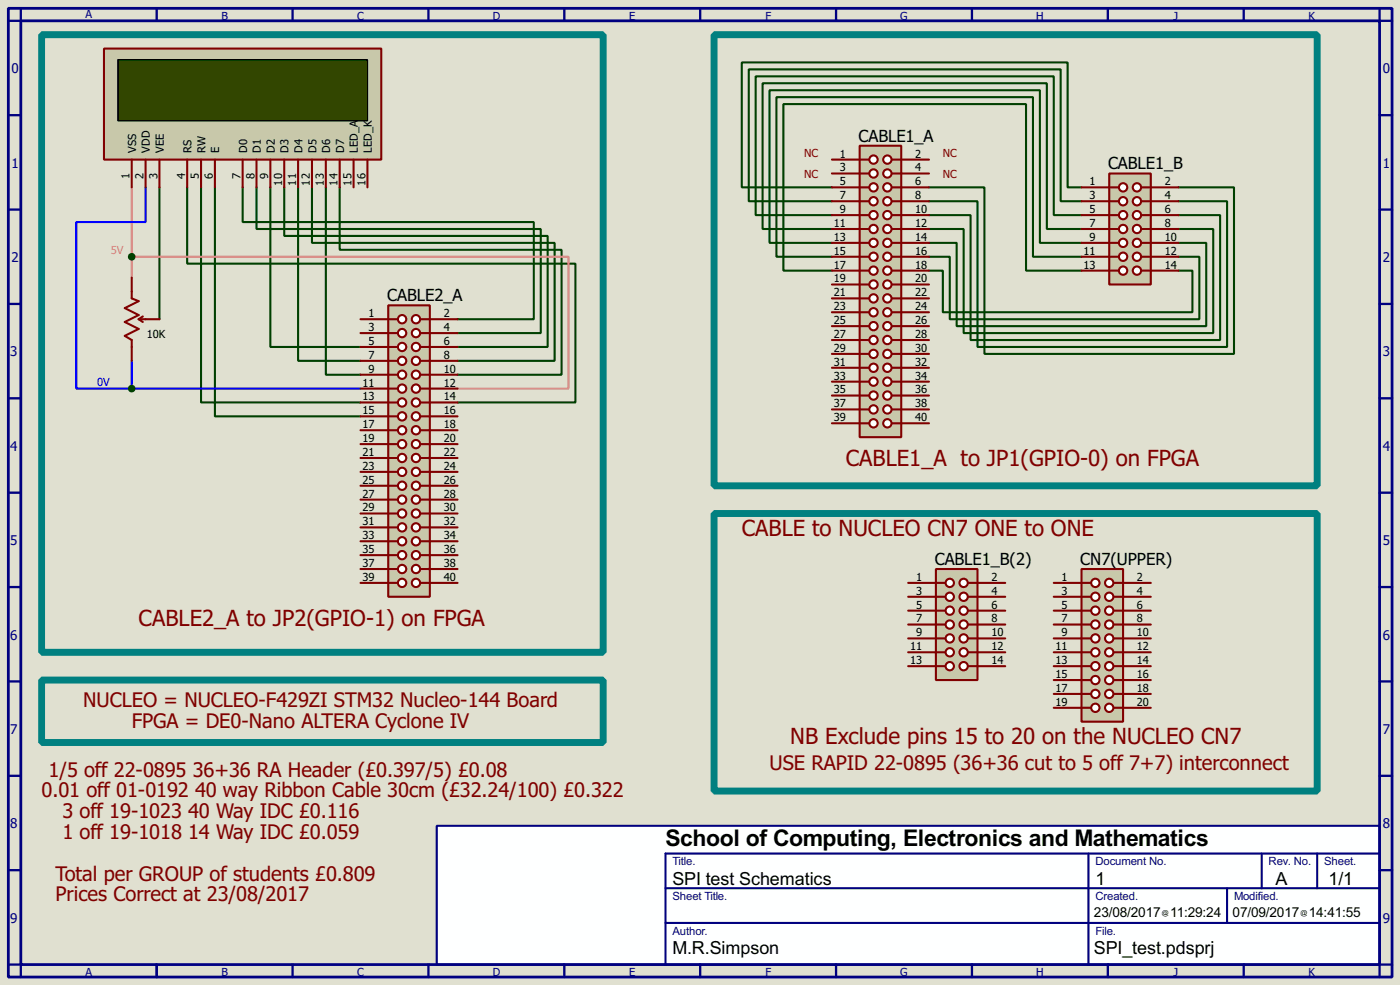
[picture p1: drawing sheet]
<svg xmlns="http://www.w3.org/2000/svg" width="256mm" height="180mm" viewBox="0 0 256 180" stroke-linecap="round" stroke-linejoin="round" font-family="sans-serif">
<path d="M0 0h256.5v180.3h-256.5z" fill="#e0e0d0"/>
<path d="M80 151.1h172.7v25.4h-172.7z" fill="#feffff" stroke="#000080" stroke-width=".38"/>
<path d="M1.5 1.5h253.5v177.3h-253.5zM3.8 3.8h248.9v172.7h-248.9z" fill="none" stroke="#000080" stroke-width=".51"/>
<g fill="none" stroke="#000080" stroke-width=".42">
<path d="M3.8 1.5v2.3h-2.3M28.7 1.5v2.3M53.6 1.5v2.3M78.5 1.5v2.3M103.4 1.5v2.3M128.3 1.5v2.3M153.2 1.5v2.3M178.1 1.5v2.3M202.9 1.5v2.3M227.8 1.5v2.3M252.7 1.5v2.3h2.3M1.5 21.1h2.3"/>
<path d="M1.5 38.4h2.3M252.7 21.1h2.3M252.7 38.4h2.3M1.5 55.6h2.3M252.7 55.6h2.3M1.5 72.9h2.3M252.7 72.9h2.3M1.5 90.2h2.3M252.7 90.2h2.3M1.5 107.4h2.3M252.7 107.4h2.3M1.5 124.7h2.3"/>
<path d="M252.7 124.7h2.3M1.5 142h2.3M1.5 159.3h2.3M252.7 142h2.3M252.7 159.3h2.3M1.5 176.5h2.3v2.3M28.7 176.5v2.3M53.6 176.5v2.3M78.5 176.5v2.3M103.4 176.5v2.3M128.3 176.5v2.3M153.2 176.5v2.3"/>
<path d="M178.1 176.5v2.3M202.9 176.5v2.3M227.8 176.5v2.3M255 176.5h-2.3v2.3"/>
</g>
<path d="M199.4 156.2v20.3M231.1 156.2v6.4M241.3 156.2v6.4M252.7 156.2h-130.8v20.3M121.9 162.6h130.8M121.9 168.9h130.8M224.8 162.6v6.3" fill="none" stroke="#000080" stroke-width=".38"/>
<g fill="none" stroke="#004000" stroke-width=".38">
<path d="M29.2 34.3v24.1M34.3 34.3v14h71.1v25.4h-21.6M36.8 34.3v39.4h29.2M39.4 34.3v41.9h26.6M44.4 34.3v6.3h53.4v17.8h-14M47 34.3v7.6h52.1v19.1h-15.3M49.5 34.3v29.2h16.5M52.1 34.3v8.9h48.2v20.3h-16.5M54.6 34.3v31.7h11.4M57.1 34.3v10.1h44.5v21.6h-17.8M59.7 34.3v34.3h6.3M62.2 34.3v11.4h40.7v22.9h-19.1"/>
<path d="M152.4 34.3h-16.5v-22.9h59.7v22.9h2.5M152.4 36.8h-15.2v-24.1h57.1v24.1h3.8M152.4 39.4h-14v-25.4h54.6v25.4h5.1M170.2 34.3h10.1v30.5h45.8v-30.5h-10.2M170.2 36.8h8.9v26.7h45.7v-26.7h-8.9M170.2 39.4h7.6v22.8h45.7v-22.8h-7.6M152.4 41.9h-12.7v-26.7h52.1v26.7h6.3M152.4 44.4h-11.4v-27.9h49.5v27.9h7.6M152.4 47h-10.2v-29.2h47v29.2h8.9M152.4 49.5h-8.9v-30.5h44.5v30.5h10.1M170.2 41.9h6.3v19.1h45.7v-19.1h-6.3M170.2 44.4h5.1v15.3h45.7v-15.3h-5.1"/>
<path d="M170.2 47h3.8v11.4h45.7v-11.4h-3.8M170.2 49.5h2.5v7.6h45.7v-7.6h-2.5"/>
</g>
<path d="M24.1 34.3v16.5M24.1 47h80v24.1h-20.3" fill="none" stroke="#ff8080" stroke-width=".38"/>
<path d="M26.7 34.3v6.3h-12.7v30.5h10.1M24.1 71.1h41.9M24.1 66v5.1" fill="none" stroke="#00f" stroke-width=".38"/>
<path d="M157.5 26.7h7.6v53.3h-7.6z" fill="#c8c8aa" stroke="#800000" stroke-width=".38"/>
<path d="M157.5 29.2h1.8" fill="none" stroke="#800000" stroke-width=".38"/>
<circle cx="160" cy="29.2" r=".76" fill="#feffff" stroke="#800000" stroke-width=".38"/>
<path d="M157.5 31.7h1.8" fill="none" stroke="#800000" stroke-width=".38"/>
<circle cx="160" cy="31.8" r=".76" fill="#feffff" stroke="#800000" stroke-width=".38"/>
<path d="M157.5 34.3h1.8" fill="none" stroke="#800000" stroke-width=".38"/>
<circle cx="160" cy="34.3" r=".76" fill="#feffff" stroke="#800000" stroke-width=".38"/>
<path d="M157.5 36.8h1.8" fill="none" stroke="#800000" stroke-width=".38"/>
<circle cx="160" cy="36.8" r=".76" fill="#feffff" stroke="#800000" stroke-width=".38"/>
<path d="M163.3 29.2h1.8" fill="none" stroke="#800000" stroke-width=".38"/>
<circle cx="162.6" cy="29.2" r=".76" fill="#feffff" stroke="#800000" stroke-width=".38"/>
<path d="M163.3 31.7h1.8" fill="none" stroke="#800000" stroke-width=".38"/>
<circle cx="162.6" cy="31.8" r=".76" fill="#feffff" stroke="#800000" stroke-width=".38"/>
<path d="M163.3 34.3h1.8" fill="none" stroke="#800000" stroke-width=".38"/>
<circle cx="162.6" cy="34.3" r=".76" fill="#feffff" stroke="#800000" stroke-width=".38"/>
<path d="M163.3 36.8h1.8" fill="none" stroke="#800000" stroke-width=".38"/>
<circle cx="162.6" cy="36.8" r=".76" fill="#feffff" stroke="#800000" stroke-width=".38"/>
<path d="M157.5 39.4h1.8" fill="none" stroke="#800000" stroke-width=".38"/>
<circle cx="160" cy="39.4" r=".76" fill="#feffff" stroke="#800000" stroke-width=".38"/>
<path d="M163.3 39.4h1.8" fill="none" stroke="#800000" stroke-width=".38"/>
<circle cx="162.6" cy="39.4" r=".76" fill="#feffff" stroke="#800000" stroke-width=".38"/>
<path d="M157.5 41.9h1.8" fill="none" stroke="#800000" stroke-width=".38"/>
<circle cx="160" cy="41.9" r=".76" fill="#feffff" stroke="#800000" stroke-width=".38"/>
<path d="M163.3 41.9h1.8" fill="none" stroke="#800000" stroke-width=".38"/>
<circle cx="162.6" cy="41.9" r=".76" fill="#feffff" stroke="#800000" stroke-width=".38"/>
<path d="M157.5 44.4h1.8" fill="none" stroke="#800000" stroke-width=".38"/>
<circle cx="160" cy="44.5" r=".76" fill="#feffff" stroke="#800000" stroke-width=".38"/>
<path d="M163.3 44.4h1.8" fill="none" stroke="#800000" stroke-width=".38"/>
<circle cx="162.6" cy="44.5" r=".76" fill="#feffff" stroke="#800000" stroke-width=".38"/>
<path d="M157.5 47h1.8" fill="none" stroke="#800000" stroke-width=".38"/>
<circle cx="160" cy="47" r=".76" fill="#feffff" stroke="#800000" stroke-width=".38"/>
<path d="M163.3 47h1.8" fill="none" stroke="#800000" stroke-width=".38"/>
<circle cx="162.6" cy="47" r=".76" fill="#feffff" stroke="#800000" stroke-width=".38"/>
<path d="M157.5 49.5h1.8" fill="none" stroke="#800000" stroke-width=".38"/>
<circle cx="160" cy="49.5" r=".76" fill="#feffff" stroke="#800000" stroke-width=".38"/>
<path d="M157.5 52.1h1.8" fill="none" stroke="#800000" stroke-width=".38"/>
<circle cx="160" cy="52.1" r=".76" fill="#feffff" stroke="#800000" stroke-width=".38"/>
<path d="M157.5 54.6h1.8" fill="none" stroke="#800000" stroke-width=".38"/>
<circle cx="160" cy="54.6" r=".76" fill="#feffff" stroke="#800000" stroke-width=".38"/>
<path d="M163.3 49.5h1.8" fill="none" stroke="#800000" stroke-width=".38"/>
<circle cx="162.6" cy="49.5" r=".76" fill="#feffff" stroke="#800000" stroke-width=".38"/>
<path d="M163.3 52.1h1.8" fill="none" stroke="#800000" stroke-width=".38"/>
<circle cx="162.6" cy="52.1" r=".76" fill="#feffff" stroke="#800000" stroke-width=".38"/>
<path d="M163.3 54.6h1.8" fill="none" stroke="#800000" stroke-width=".38"/>
<circle cx="162.6" cy="54.6" r=".76" fill="#feffff" stroke="#800000" stroke-width=".38"/>
<path d="M157.5 57.1h1.8" fill="none" stroke="#800000" stroke-width=".38"/>
<circle cx="160" cy="57.2" r=".76" fill="#feffff" stroke="#800000" stroke-width=".38"/>
<path d="M163.3 57.1h1.8" fill="none" stroke="#800000" stroke-width=".38"/>
<circle cx="162.6" cy="57.2" r=".76" fill="#feffff" stroke="#800000" stroke-width=".38"/>
<path d="M157.5 59.7h1.8" fill="none" stroke="#800000" stroke-width=".38"/>
<circle cx="160" cy="59.7" r=".76" fill="#feffff" stroke="#800000" stroke-width=".38"/>
<path d="M163.3 59.7h1.8" fill="none" stroke="#800000" stroke-width=".38"/>
<circle cx="162.6" cy="59.7" r=".76" fill="#feffff" stroke="#800000" stroke-width=".38"/>
<path d="M157.5 62.2h1.8" fill="none" stroke="#800000" stroke-width=".38"/>
<circle cx="160" cy="62.2" r=".76" fill="#feffff" stroke="#800000" stroke-width=".38"/>
<path d="M157.5 64.8h1.8" fill="none" stroke="#800000" stroke-width=".38"/>
<circle cx="160" cy="64.8" r=".76" fill="#feffff" stroke="#800000" stroke-width=".38"/>
<path d="M163.3 62.2h1.8" fill="none" stroke="#800000" stroke-width=".38"/>
<circle cx="162.6" cy="62.2" r=".76" fill="#feffff" stroke="#800000" stroke-width=".38"/>
<path d="M163.3 64.8h1.8" fill="none" stroke="#800000" stroke-width=".38"/>
<circle cx="162.6" cy="64.8" r=".76" fill="#feffff" stroke="#800000" stroke-width=".38"/>
<path d="M157.5 67.3h1.8" fill="none" stroke="#800000" stroke-width=".38"/>
<circle cx="160" cy="67.3" r=".76" fill="#feffff" stroke="#800000" stroke-width=".38"/>
<path d="M157.5 69.8h1.8" fill="none" stroke="#800000" stroke-width=".38"/>
<circle cx="160" cy="69.9" r=".76" fill="#feffff" stroke="#800000" stroke-width=".38"/>
<path d="M157.5 72.4h1.8" fill="none" stroke="#800000" stroke-width=".38"/>
<circle cx="160" cy="72.4" r=".76" fill="#feffff" stroke="#800000" stroke-width=".38"/>
<path d="M163.3 67.3h1.8" fill="none" stroke="#800000" stroke-width=".38"/>
<circle cx="162.6" cy="67.3" r=".76" fill="#feffff" stroke="#800000" stroke-width=".38"/>
<path d="M163.3 69.8h1.8" fill="none" stroke="#800000" stroke-width=".38"/>
<circle cx="162.6" cy="69.9" r=".76" fill="#feffff" stroke="#800000" stroke-width=".38"/>
<path d="M163.3 72.4h1.8" fill="none" stroke="#800000" stroke-width=".38"/>
<circle cx="162.6" cy="72.4" r=".76" fill="#feffff" stroke="#800000" stroke-width=".38"/>
<path d="M157.5 74.9h1.8" fill="none" stroke="#800000" stroke-width=".38"/>
<circle cx="160" cy="74.9" r=".76" fill="#feffff" stroke="#800000" stroke-width=".38"/>
<path d="M163.3 74.9h1.8" fill="none" stroke="#800000" stroke-width=".38"/>
<circle cx="162.6" cy="74.9" r=".76" fill="#feffff" stroke="#800000" stroke-width=".38"/>
<path d="M157.5 77.5h1.8" fill="none" stroke="#800000" stroke-width=".38"/>
<circle cx="160" cy="77.5" r=".76" fill="#feffff" stroke="#800000" stroke-width=".38"/>
<path d="M163.3 77.5h1.8" fill="none" stroke="#800000" stroke-width=".38"/>
<circle cx="162.6" cy="77.5" r=".76" fill="#feffff" stroke="#800000" stroke-width=".38"/>
<g fill="none" stroke="#800000" stroke-width=".38">
<path d="M152.4 29.2h5.1M152.4 31.7h5.1M152.4 34.3h5.1M152.4 36.8h5.1M152.4 39.4h5.1M165.1 29.2h5.1M165.1 31.7h5.1M165.1 34.3h5.1M165.1 36.8h5.1M165.1 39.4h5.1M152.4 41.9h5.1M152.4 44.4h5.1"/>
<path d="M152.4 47h5.1M152.4 49.5h5.1M152.4 52.1h5.1M152.4 54.6h5.1M152.4 57.1h5.1M152.4 59.7h5.1M165.1 41.9h5.1M165.1 44.4h5.1M165.1 47h5.1M165.1 49.5h5.1M165.1 52.1h5.1M165.1 54.6h5.1"/>
<path d="M165.1 57.1h5.1M165.1 59.7h5.1M152.4 62.2h5.1M152.4 64.8h5.1M152.4 67.3h5.1M152.4 69.8h5.1M152.4 72.4h5.1M152.4 74.9h5.1M152.4 77.5h5.1M165.1 62.2h5.1M165.1 64.8h5.1M165.1 67.3h5.1"/>
<path d="M165.1 69.8h5.1M165.1 72.4h5.1M165.1 74.9h5.1M165.1 77.5h5.1"/>
</g>
<path d="M71.1 55.9h7.6v53.3h-7.6z" fill="#c8c8aa" stroke="#800000" stroke-width=".38"/>
<path d="M71.1 58.4h1.8" fill="none" stroke="#800000" stroke-width=".38"/>
<circle cx="73.7" cy="58.4" r=".76" fill="#feffff" stroke="#800000" stroke-width=".38"/>
<path d="M71.1 61h1.8" fill="none" stroke="#800000" stroke-width=".38"/>
<circle cx="73.7" cy="61" r=".76" fill="#feffff" stroke="#800000" stroke-width=".38"/>
<path d="M71.1 63.5h1.8" fill="none" stroke="#800000" stroke-width=".38"/>
<circle cx="73.7" cy="63.5" r=".76" fill="#feffff" stroke="#800000" stroke-width=".38"/>
<path d="M71.1 66h1.8" fill="none" stroke="#800000" stroke-width=".38"/>
<circle cx="73.7" cy="66" r=".76" fill="#feffff" stroke="#800000" stroke-width=".38"/>
<path d="M77 58.4h1.7" fill="none" stroke="#800000" stroke-width=".38"/>
<circle cx="76.2" cy="58.4" r=".76" fill="#feffff" stroke="#800000" stroke-width=".38"/>
<path d="M77 61h1.7" fill="none" stroke="#800000" stroke-width=".38"/>
<circle cx="76.2" cy="61" r=".76" fill="#feffff" stroke="#800000" stroke-width=".38"/>
<path d="M77 63.5h1.7" fill="none" stroke="#800000" stroke-width=".38"/>
<circle cx="76.2" cy="63.5" r=".76" fill="#feffff" stroke="#800000" stroke-width=".38"/>
<path d="M77 66h1.7" fill="none" stroke="#800000" stroke-width=".38"/>
<circle cx="76.2" cy="66" r=".76" fill="#feffff" stroke="#800000" stroke-width=".38"/>
<path d="M71.1 68.6h1.8" fill="none" stroke="#800000" stroke-width=".38"/>
<circle cx="73.7" cy="68.6" r=".76" fill="#feffff" stroke="#800000" stroke-width=".38"/>
<path d="M77 68.6h1.7" fill="none" stroke="#800000" stroke-width=".38"/>
<circle cx="76.2" cy="68.6" r=".76" fill="#feffff" stroke="#800000" stroke-width=".38"/>
<path d="M71.1 71.1h1.8" fill="none" stroke="#800000" stroke-width=".38"/>
<circle cx="73.7" cy="71.1" r=".76" fill="#feffff" stroke="#800000" stroke-width=".38"/>
<path d="M77 71.1h1.7" fill="none" stroke="#800000" stroke-width=".38"/>
<circle cx="76.2" cy="71.1" r=".76" fill="#feffff" stroke="#800000" stroke-width=".38"/>
<path d="M71.1 73.7h1.8" fill="none" stroke="#800000" stroke-width=".38"/>
<circle cx="73.7" cy="73.7" r=".76" fill="#feffff" stroke="#800000" stroke-width=".38"/>
<path d="M77 73.7h1.7" fill="none" stroke="#800000" stroke-width=".38"/>
<circle cx="76.2" cy="73.7" r=".76" fill="#feffff" stroke="#800000" stroke-width=".38"/>
<path d="M71.1 76.2h1.8" fill="none" stroke="#800000" stroke-width=".38"/>
<circle cx="73.7" cy="76.2" r=".76" fill="#feffff" stroke="#800000" stroke-width=".38"/>
<path d="M77 76.2h1.7" fill="none" stroke="#800000" stroke-width=".38"/>
<circle cx="76.2" cy="76.2" r=".76" fill="#feffff" stroke="#800000" stroke-width=".38"/>
<path d="M71.1 78.7h1.8" fill="none" stroke="#800000" stroke-width=".38"/>
<circle cx="73.7" cy="78.7" r=".76" fill="#feffff" stroke="#800000" stroke-width=".38"/>
<path d="M71.1 81.3h1.8" fill="none" stroke="#800000" stroke-width=".38"/>
<circle cx="73.7" cy="81.3" r=".76" fill="#feffff" stroke="#800000" stroke-width=".38"/>
<path d="M71.1 83.8h1.8" fill="none" stroke="#800000" stroke-width=".38"/>
<circle cx="73.7" cy="83.8" r=".76" fill="#feffff" stroke="#800000" stroke-width=".38"/>
<path d="M77 78.7h1.7" fill="none" stroke="#800000" stroke-width=".38"/>
<circle cx="76.2" cy="78.7" r=".76" fill="#feffff" stroke="#800000" stroke-width=".38"/>
<path d="M77 81.3h1.7" fill="none" stroke="#800000" stroke-width=".38"/>
<circle cx="76.2" cy="81.3" r=".76" fill="#feffff" stroke="#800000" stroke-width=".38"/>
<path d="M77 83.8h1.7" fill="none" stroke="#800000" stroke-width=".38"/>
<circle cx="76.2" cy="83.8" r=".76" fill="#feffff" stroke="#800000" stroke-width=".38"/>
<path d="M71.1 86.4h1.8" fill="none" stroke="#800000" stroke-width=".38"/>
<circle cx="73.7" cy="86.4" r=".76" fill="#feffff" stroke="#800000" stroke-width=".38"/>
<path d="M77 86.4h1.7" fill="none" stroke="#800000" stroke-width=".38"/>
<circle cx="76.2" cy="86.4" r=".76" fill="#feffff" stroke="#800000" stroke-width=".38"/>
<path d="M71.1 88.9h1.8" fill="none" stroke="#800000" stroke-width=".38"/>
<circle cx="73.7" cy="88.9" r=".76" fill="#feffff" stroke="#800000" stroke-width=".38"/>
<path d="M77 88.9h1.7" fill="none" stroke="#800000" stroke-width=".38"/>
<circle cx="76.2" cy="88.9" r=".76" fill="#feffff" stroke="#800000" stroke-width=".38"/>
<path d="M71.1 91.4h1.8" fill="none" stroke="#800000" stroke-width=".38"/>
<circle cx="73.7" cy="91.4" r=".76" fill="#feffff" stroke="#800000" stroke-width=".38"/>
<path d="M71.1 94h1.8" fill="none" stroke="#800000" stroke-width=".38"/>
<circle cx="73.7" cy="94" r=".76" fill="#feffff" stroke="#800000" stroke-width=".38"/>
<path d="M77 91.4h1.7" fill="none" stroke="#800000" stroke-width=".38"/>
<circle cx="76.2" cy="91.4" r=".76" fill="#feffff" stroke="#800000" stroke-width=".38"/>
<path d="M77 94h1.7" fill="none" stroke="#800000" stroke-width=".38"/>
<circle cx="76.2" cy="94" r=".76" fill="#feffff" stroke="#800000" stroke-width=".38"/>
<path d="M71.1 96.5h1.8" fill="none" stroke="#800000" stroke-width=".38"/>
<circle cx="73.7" cy="96.5" r=".76" fill="#feffff" stroke="#800000" stroke-width=".38"/>
<path d="M71.1 99.1h1.8" fill="none" stroke="#800000" stroke-width=".38"/>
<circle cx="73.7" cy="99.1" r=".76" fill="#feffff" stroke="#800000" stroke-width=".38"/>
<path d="M71.1 101.6h1.8" fill="none" stroke="#800000" stroke-width=".38"/>
<circle cx="73.7" cy="101.6" r=".76" fill="#feffff" stroke="#800000" stroke-width=".38"/>
<path d="M77 96.5h1.7" fill="none" stroke="#800000" stroke-width=".38"/>
<circle cx="76.2" cy="96.5" r=".76" fill="#feffff" stroke="#800000" stroke-width=".38"/>
<path d="M77 99.1h1.7" fill="none" stroke="#800000" stroke-width=".38"/>
<circle cx="76.2" cy="99.1" r=".76" fill="#feffff" stroke="#800000" stroke-width=".38"/>
<path d="M77 101.6h1.7" fill="none" stroke="#800000" stroke-width=".38"/>
<circle cx="76.2" cy="101.6" r=".76" fill="#feffff" stroke="#800000" stroke-width=".38"/>
<path d="M71.1 104.1h1.8" fill="none" stroke="#800000" stroke-width=".38"/>
<circle cx="73.7" cy="104.1" r=".76" fill="#feffff" stroke="#800000" stroke-width=".38"/>
<path d="M77 104.1h1.7" fill="none" stroke="#800000" stroke-width=".38"/>
<circle cx="76.2" cy="104.1" r=".76" fill="#feffff" stroke="#800000" stroke-width=".38"/>
<path d="M71.1 106.7h1.8" fill="none" stroke="#800000" stroke-width=".38"/>
<circle cx="73.7" cy="106.7" r=".76" fill="#feffff" stroke="#800000" stroke-width=".38"/>
<path d="M77 106.7h1.7" fill="none" stroke="#800000" stroke-width=".38"/>
<circle cx="76.2" cy="106.7" r=".76" fill="#feffff" stroke="#800000" stroke-width=".38"/>
<g fill="none" stroke="#800000" stroke-width=".38">
<path d="M66 58.4h5.1M78.7 58.4h5.1M66 61h5.1M66 63.5h5.1M66 66h5.1M66 68.6h5.1M66 71.1h5.1M66 73.7h5.1M66 76.2h5.1M66 78.7h5.1M78.7 61h5.1M78.7 63.5h5.1"/>
<path d="M78.7 66h5.1M78.7 68.6h5.1M78.7 71.1h5.1M78.7 73.7h5.1M78.7 76.2h5.1M78.7 78.7h5.1M66 81.3h5.1M66 83.8h5.1M66 86.4h5.1M66 88.9h5.1M66 91.4h5.1M66 94h5.1"/>
<path d="M66 96.5h5.1M66 99.1h5.1M78.7 81.3h5.1M78.7 83.8h5.1M78.7 86.4h5.1M78.7 88.9h5.1M78.7 91.4h5.1M78.7 94h5.1M78.7 96.5h5.1M78.7 99.1h5.1M66 101.6h5.1M66 104.1h5.1"/>
<path d="M66 106.7h5.1M78.7 101.6h5.1M78.7 104.1h5.1M78.7 106.7h5.1"/>
</g>
<path d="M203.2 31.7h7.6v20.4h-7.6z" fill="#c8c8aa" stroke="#800000" stroke-width=".38"/>
<path d="M203.2 34.3h1.8" fill="none" stroke="#800000" stroke-width=".38"/>
<circle cx="205.7" cy="34.3" r=".76" fill="#feffff" stroke="#800000" stroke-width=".38"/>
<path d="M203.2 36.8h1.8" fill="none" stroke="#800000" stroke-width=".38"/>
<circle cx="205.7" cy="36.8" r=".76" fill="#feffff" stroke="#800000" stroke-width=".38"/>
<path d="M203.2 39.4h1.8" fill="none" stroke="#800000" stroke-width=".38"/>
<circle cx="205.7" cy="39.4" r=".76" fill="#feffff" stroke="#800000" stroke-width=".38"/>
<path d="M203.2 41.9h1.8" fill="none" stroke="#800000" stroke-width=".38"/>
<circle cx="205.7" cy="41.9" r=".76" fill="#feffff" stroke="#800000" stroke-width=".38"/>
<path d="M209 34.3h1.8" fill="none" stroke="#800000" stroke-width=".38"/>
<circle cx="208.3" cy="34.3" r=".76" fill="#feffff" stroke="#800000" stroke-width=".38"/>
<path d="M209 36.8h1.8" fill="none" stroke="#800000" stroke-width=".38"/>
<circle cx="208.3" cy="36.8" r=".76" fill="#feffff" stroke="#800000" stroke-width=".38"/>
<path d="M209 39.4h1.8" fill="none" stroke="#800000" stroke-width=".38"/>
<circle cx="208.3" cy="39.4" r=".76" fill="#feffff" stroke="#800000" stroke-width=".38"/>
<path d="M209 41.9h1.8" fill="none" stroke="#800000" stroke-width=".38"/>
<circle cx="208.3" cy="41.9" r=".76" fill="#feffff" stroke="#800000" stroke-width=".38"/>
<path d="M203.2 44.4h1.8" fill="none" stroke="#800000" stroke-width=".38"/>
<circle cx="205.7" cy="44.5" r=".76" fill="#feffff" stroke="#800000" stroke-width=".38"/>
<path d="M209 44.4h1.8" fill="none" stroke="#800000" stroke-width=".38"/>
<circle cx="208.3" cy="44.5" r=".76" fill="#feffff" stroke="#800000" stroke-width=".38"/>
<path d="M203.2 47h1.8" fill="none" stroke="#800000" stroke-width=".38"/>
<circle cx="205.7" cy="47" r=".76" fill="#feffff" stroke="#800000" stroke-width=".38"/>
<path d="M209 47h1.8" fill="none" stroke="#800000" stroke-width=".38"/>
<circle cx="208.3" cy="47" r=".76" fill="#feffff" stroke="#800000" stroke-width=".38"/>
<path d="M203.2 49.5h1.8" fill="none" stroke="#800000" stroke-width=".38"/>
<circle cx="205.7" cy="49.5" r=".76" fill="#feffff" stroke="#800000" stroke-width=".38"/>
<path d="M209 49.5h1.8" fill="none" stroke="#800000" stroke-width=".38"/>
<circle cx="208.3" cy="49.5" r=".76" fill="#feffff" stroke="#800000" stroke-width=".38"/>
<g fill="none" stroke="#800000" stroke-width=".38">
<path d="M198.1 34.3h5.1M198.1 36.8h5.1M198.1 39.4h5.1M210.8 34.3h5.1M210.8 36.8h5.1M210.8 39.4h5.1M198.1 41.9h5.1M198.1 44.4h5.1M198.1 47h5.1M198.1 49.5h5.1M210.8 41.9h5.1M210.8 44.4h5.1"/>
<path d="M210.8 47h5.1M210.8 49.5h5.1"/>
</g>
<path d="M19 8.9h50.8v20.3h-50.8z" fill="#c8c8aa" stroke="#800000" stroke-width=".38"/>
<path d="M21.6 10.9h45.7v11.2h-45.7z" fill="#324600" stroke="#000" stroke-width=".25"/>
<g fill="none" stroke="#800000" stroke-width=".38">
<path d="M24.1 29.2v5.1M26.7 29.2v5.1M29.2 29.2v5.1M34.3 29.2v5.1M36.8 29.2v5.1M39.4 29.2v5.1M44.4 29.2v5.1M47 29.2v5.1M49.5 29.2v5.1M52.1 29.2v5.1M54.6 29.2v5.1M57.1 29.2v5.1"/>
<path d="M59.7 29.2v5.1M62.2 29.2v5.1M64.8 29.2v5.1M67.3 29.2v5.1"/>
</g>
<path d="M198.1 104.1h7.6v28h-7.6z" fill="#c8c8aa" stroke="#800000" stroke-width=".38"/>
<path d="M198.1 106.7h1.8" fill="none" stroke="#800000" stroke-width=".38"/>
<circle cx="200.7" cy="106.7" r=".76" fill="#feffff" stroke="#800000" stroke-width=".38"/>
<path d="M198.1 109.2h1.8" fill="none" stroke="#800000" stroke-width=".38"/>
<circle cx="200.7" cy="109.2" r=".76" fill="#feffff" stroke="#800000" stroke-width=".38"/>
<path d="M198.1 111.8h1.8" fill="none" stroke="#800000" stroke-width=".38"/>
<circle cx="200.7" cy="111.8" r=".76" fill="#feffff" stroke="#800000" stroke-width=".38"/>
<path d="M198.1 114.3h1.8" fill="none" stroke="#800000" stroke-width=".38"/>
<circle cx="200.7" cy="114.3" r=".76" fill="#feffff" stroke="#800000" stroke-width=".38"/>
<path d="M204 106.7h1.7" fill="none" stroke="#800000" stroke-width=".38"/>
<circle cx="203.2" cy="106.7" r=".76" fill="#feffff" stroke="#800000" stroke-width=".38"/>
<path d="M204 109.2h1.7" fill="none" stroke="#800000" stroke-width=".38"/>
<circle cx="203.2" cy="109.2" r=".76" fill="#feffff" stroke="#800000" stroke-width=".38"/>
<path d="M204 111.8h1.7" fill="none" stroke="#800000" stroke-width=".38"/>
<circle cx="203.2" cy="111.8" r=".76" fill="#feffff" stroke="#800000" stroke-width=".38"/>
<path d="M204 114.3h1.7" fill="none" stroke="#800000" stroke-width=".38"/>
<circle cx="203.2" cy="114.3" r=".76" fill="#feffff" stroke="#800000" stroke-width=".38"/>
<path d="M198.1 116.8h1.8" fill="none" stroke="#800000" stroke-width=".38"/>
<circle cx="200.7" cy="116.8" r=".76" fill="#feffff" stroke="#800000" stroke-width=".38"/>
<path d="M204 116.8h1.7" fill="none" stroke="#800000" stroke-width=".38"/>
<circle cx="203.2" cy="116.8" r=".76" fill="#feffff" stroke="#800000" stroke-width=".38"/>
<path d="M198.1 119.4h1.8" fill="none" stroke="#800000" stroke-width=".38"/>
<circle cx="200.7" cy="119.4" r=".76" fill="#feffff" stroke="#800000" stroke-width=".38"/>
<path d="M204 119.4h1.7" fill="none" stroke="#800000" stroke-width=".38"/>
<circle cx="203.2" cy="119.4" r=".76" fill="#feffff" stroke="#800000" stroke-width=".38"/>
<path d="M198.1 121.9h1.8" fill="none" stroke="#800000" stroke-width=".38"/>
<circle cx="200.7" cy="121.9" r=".76" fill="#feffff" stroke="#800000" stroke-width=".38"/>
<path d="M204 121.9h1.7" fill="none" stroke="#800000" stroke-width=".38"/>
<circle cx="203.2" cy="121.9" r=".76" fill="#feffff" stroke="#800000" stroke-width=".38"/>
<path d="M198.1 124.5h1.8" fill="none" stroke="#800000" stroke-width=".38"/>
<circle cx="200.7" cy="124.5" r=".76" fill="#feffff" stroke="#800000" stroke-width=".38"/>
<path d="M204 124.5h1.7" fill="none" stroke="#800000" stroke-width=".38"/>
<circle cx="203.2" cy="124.5" r=".76" fill="#feffff" stroke="#800000" stroke-width=".38"/>
<path d="M198.1 127h1.8" fill="none" stroke="#800000" stroke-width=".38"/>
<circle cx="200.7" cy="127" r=".76" fill="#feffff" stroke="#800000" stroke-width=".38"/>
<path d="M198.1 129.5h1.8" fill="none" stroke="#800000" stroke-width=".38"/>
<circle cx="200.7" cy="129.5" r=".76" fill="#feffff" stroke="#800000" stroke-width=".38"/>
<path d="M204 127h1.7" fill="none" stroke="#800000" stroke-width=".38"/>
<circle cx="203.2" cy="127" r=".76" fill="#feffff" stroke="#800000" stroke-width=".38"/>
<path d="M204 129.5h1.7" fill="none" stroke="#800000" stroke-width=".38"/>
<circle cx="203.2" cy="129.5" r=".76" fill="#feffff" stroke="#800000" stroke-width=".38"/>
<g fill="none" stroke="#800000" stroke-width=".38">
<path d="M24.1 50.8v3.8l1.3 .5-2.5 1.3 2.5 1.3-2.5 1.2 2.5 1.3-2.5 1.3 1.2 .7v3.8M25.4 58.4l.8 .5M25.4 58.4h3.8M26.2 57.9l-.8 .5M193 106.7h5.1M193 109.2h5.1M193 111.8h5.1M193 114.3h5.1M193 116.8h5.1M193 119.4h5.1M205.7 106.7h5.1M205.7 109.2h5.1"/>
<path d="M205.7 111.8h5.1M205.7 114.3h5.1M205.7 116.8h5.1M205.7 119.4h5.1M193 121.9h5.1M193 124.5h5.1M193 127h5.1M193 129.5h5.1M205.7 121.9h5.1M205.7 124.5h5.1M205.7 127h5.1M205.7 129.5h5.1"/>
</g>
<path d="M171.4 104.1h7.7v20.4h-7.7z" fill="#c8c8aa" stroke="#800000" stroke-width=".38"/>
<path d="M171.4 106.7h1.8" fill="none" stroke="#800000" stroke-width=".38"/>
<circle cx="174" cy="106.7" r=".76" fill="#feffff" stroke="#800000" stroke-width=".38"/>
<path d="M171.4 109.2h1.8" fill="none" stroke="#800000" stroke-width=".38"/>
<circle cx="174" cy="109.2" r=".76" fill="#feffff" stroke="#800000" stroke-width=".38"/>
<path d="M171.4 111.8h1.8" fill="none" stroke="#800000" stroke-width=".38"/>
<circle cx="174" cy="111.8" r=".76" fill="#feffff" stroke="#800000" stroke-width=".38"/>
<path d="M171.4 114.3h1.8" fill="none" stroke="#800000" stroke-width=".38"/>
<circle cx="174" cy="114.3" r=".76" fill="#feffff" stroke="#800000" stroke-width=".38"/>
<path d="M177.3 106.7h1.8" fill="none" stroke="#800000" stroke-width=".38"/>
<circle cx="176.5" cy="106.7" r=".76" fill="#feffff" stroke="#800000" stroke-width=".38"/>
<path d="M177.3 109.2h1.8" fill="none" stroke="#800000" stroke-width=".38"/>
<circle cx="176.5" cy="109.2" r=".76" fill="#feffff" stroke="#800000" stroke-width=".38"/>
<path d="M177.3 111.8h1.8" fill="none" stroke="#800000" stroke-width=".38"/>
<circle cx="176.5" cy="111.8" r=".76" fill="#feffff" stroke="#800000" stroke-width=".38"/>
<path d="M177.3 114.3h1.8" fill="none" stroke="#800000" stroke-width=".38"/>
<circle cx="176.5" cy="114.3" r=".76" fill="#feffff" stroke="#800000" stroke-width=".38"/>
<path d="M171.4 116.8h1.8" fill="none" stroke="#800000" stroke-width=".38"/>
<circle cx="174" cy="116.8" r=".76" fill="#feffff" stroke="#800000" stroke-width=".38"/>
<path d="M177.3 116.8h1.8" fill="none" stroke="#800000" stroke-width=".38"/>
<circle cx="176.5" cy="116.8" r=".76" fill="#feffff" stroke="#800000" stroke-width=".38"/>
<path d="M171.4 119.4h1.8" fill="none" stroke="#800000" stroke-width=".38"/>
<circle cx="174" cy="119.4" r=".76" fill="#feffff" stroke="#800000" stroke-width=".38"/>
<path d="M177.3 119.4h1.8" fill="none" stroke="#800000" stroke-width=".38"/>
<circle cx="176.5" cy="119.4" r=".76" fill="#feffff" stroke="#800000" stroke-width=".38"/>
<path d="M171.4 121.9h1.8" fill="none" stroke="#800000" stroke-width=".38"/>
<circle cx="174" cy="121.9" r=".76" fill="#feffff" stroke="#800000" stroke-width=".38"/>
<path d="M177.3 121.9h1.8" fill="none" stroke="#800000" stroke-width=".38"/>
<circle cx="176.5" cy="121.9" r=".76" fill="#feffff" stroke="#800000" stroke-width=".38"/>
<g fill="none" stroke="#800000" stroke-width=".38">
<path d="M166.4 106.7h5M166.4 109.2h5M166.4 111.8h5M166.4 114.3h5M166.4 116.8h5M166.4 119.4h5M179.1 106.7h5M179.1 109.2h5M179.1 111.8h5M179.1 114.3h5M179.1 116.8h5M179.1 119.4h5"/>
<path d="M166.4 121.9h5M179.1 121.9h5"/>
</g>
<path d="M7.6 6.3h102.9v113.1h-102.9zM130.8 6.3h110.5v82.6h-110.5zM130.8 94h110.5v50.8h-110.5zM7.6 124.5h102.9v11.4h-102.9z" fill="none" stroke="#008080" stroke-width="1.3"/>
<g fill="#004000" stroke="#004000" stroke-width=".38">
<circle cx="24.1" cy="47" r=".51"/>
<circle cx="24.1" cy="71.1" r=".51"/>
</g>
<g font-size="4.9" fill="#800000">
<text x="154.9" y="85.3">CABLE1_A to JP1(GPIO-0) on FPGA</text>
<text x="135.9" y="98">CABLE to NUCLEO CN7 ONE to ONE</text>
<text x="25.4" y="114.6">CABLE2_A to JP2(GPIO-1) on FPGA</text>
<text x="144.8" y="136.1">NB Exclude pins 15 to 20 on the NUCLEO CN7</text>
</g>
<text font-size="4.7" x="121.9" y="154.9">School of Computing, Electronics and Mathematics</text>
<g font-size="4.4" fill="#800000">
<text x="15.2" y="129.4">NUCLEO = NUCLEO-F429ZI STM32 Nucleo-144 Board</text>
<text x="24.1" y="133.2">FPGA = DE0-Nano ALTERA Cyclone IV</text>
<text x="8.9" y="142.1">1/5 off 22-0895</text>
<text x="35.3" y="142.1">36+36 RA Header (£0.397/5) £0.08</text>
<text x="141" y="140.8">USE RAPID 22-0895 (36+36 cut to 5 off 7+7) interconnect</text>
<text x="7.6" y="145.9">0.01 off 01-0192</text>
<text x="11.4" y="149.7">3 off 19-1023</text>
<text x="34.5" y="149.7">40 Way IDC £0.116</text>
<text x="35.7" y="145.9">40 way Ribbon Cable 30cm (£32.24/100) £0.322</text>
<text x="11.4" y="153.5">1 off 19-1018</text>
<text x="34.5" y="153.5">14 Way IDC £0.059</text>
<text x="10.2" y="161.2">Total per GROUP of students £0.809</text>
<text x="10.2" y="165">Prices Correct at 23/08/2017</text>
</g>
<g font-size="3.7">
<text x="157.3" y="25.9">CABLE1_A</text>
<text x="203" y="31">CABLE1_B</text>
<text x="71" y="55.1">CABLE2_A</text>
<text x="171.2" y="103.3">CABLE1_B(2)</text>
<text x="197.9" y="103.3">CN7(UPPER)</text>
<text x="123.2" y="161.9">SPI test Schematics</text>
<text x="200.7" y="161.9">1</text>
<text x="233.7" y="161.9">A</text>
<text x="243.4" y="161.9">1/1</text>
<text x="123.2" y="174.6">M.R.Simpson</text>
<text x="200.4" y="174.6">SPI_test.pdsprj</text>
</g>
<g font-size="3" fill="#000080">
<text x="2.1" y="13.4">0</text>
<text x="253.3" y="13.4">0</text>
<text x="2.1" y="30.7">1</text>
<text x="253.3" y="30.7">1</text>
<text x="2.1" y="48">2</text>
<text x="253.3" y="48">2</text>
<text x="1.9" y="65.2">3</text>
<text x="253.3" y="65.2">3</text>
<text x="1.9" y="82.5">4</text>
<text x="253.3" y="82.5">4</text>
<text x="1.9" y="99.8">5</text>
<text x="253.3" y="99.8">5</text>
<text x="1.9" y="117.1">6</text>
<text x="253.3" y="117.1">6</text>
<text x="1.9" y="134.3">7</text>
<text x="253.3" y="134.3">7</text>
<text x="1.9" y="151.6">8</text>
<text x="253.3" y="151.6">8</text>
<text x="1.9" y="168.9">9</text>
<text x="253.3" y="168.9">9</text>
</g>
<g font-size="2.8">
<text x="200.4" y="167.9">23/08/2017</text>
<text x="214.4" y="167.9">11:29:24</text>
<text x="225.8" y="167.9">07/09/2017</text>
<text x="239.8" y="167.9">14:41:55</text>
</g>
<g font-size="2.5" fill="#000080">
<text x="15.7" y="3.3">A</text>
<text x="40.6" y="3.6">B</text>
<text x="65.4" y="3.6">C</text>
<text x="90.3" y="3.6">D</text>
<text x="115.3" y="3.6">E</text>
<text x="140.2" y="3.6">F</text>
<text x="164.9" y="3.6">G</text>
<text x="189.8" y="3.6">H</text>
<text x="215" y="3.6">J</text>
<text x="239.7" y="3.6">K</text>
<text x="15.7" y="178.6">A</text>
<text x="40.6" y="178.6">B</text>
<text x="65.4" y="178.6">C</text>
<text x="90.3" y="178.6">D</text>
<text x="115.3" y="178.6">E</text>
<text x="140.2" y="178.6">F</text>
<text x="164.9" y="178.6">G</text>
<text x="189.8" y="178.6">H</text>
<text x="215" y="178.6">J</text>
<text x="239.7" y="178.6">K</text>
</g>
<g font-size="2.5">
<text x="24.9" y="27.9" transform="rotate(-90 24.9 27.9)">VSS</text>
<text x="27.5" y="27.9" transform="rotate(-90 27.5 27.9)">VDD</text>
<text x="30" y="27.9" transform="rotate(-90 30 27.9)">VEE</text>
<text x="35.1" y="27.9" transform="rotate(-90 35.1 27.9)">RS</text>
<text x="37.6" y="27.9" transform="rotate(-90 37.6 27.9)">RW</text>
<text x="40.2" y="27.9" transform="rotate(-90 40.2 27.9)">E</text>
<text x="45.3" y="27.9" transform="rotate(-90 45.3 27.9)">D0</text>
<text x="47.8" y="27.9" transform="rotate(-90 47.8 27.9)">D1</text>
<text x="50.3" y="27.9" transform="rotate(-90 50.3 27.9)">D2</text>
<text x="52.9" y="27.9" transform="rotate(-90 52.9 27.9)">D3</text>
<text x="55.4" y="27.9" transform="rotate(-90 55.4 27.9)">D4</text>
<text x="58" y="27.9" transform="rotate(-90 58 27.9)">D5</text>
<text x="60.5" y="27.9" transform="rotate(-90 60.5 27.9)">D6</text>
<text x="63" y="27.9" transform="rotate(-90 63 27.9)">D7</text>
<text x="65.6" y="27.9" transform="rotate(-90 65.6 27.9)">LED_A</text>
<text x="68.1" y="27.9" transform="rotate(-90 68.1 27.9)">LED_K</text>
<text x="153.8" y="28.8">1</text>
<text x="167.6" y="28.8">2</text>
<text x="23.7" y="32.9" transform="rotate(-90 23.7 32.9)">1</text>
<text x="26.3" y="32.9" transform="rotate(-90 26.3 32.9)">2</text>
<text x="28.8" y="32.9" transform="rotate(-90 28.8 32.9)">3</text>
<text x="33.9" y="32.9" transform="rotate(-90 33.9 32.9)">4</text>
<text x="36.4" y="32.9" transform="rotate(-90 36.4 32.9)">5</text>
<text x="39" y="32.9" transform="rotate(-90 39 32.9)">6</text>
<text x="44.1" y="32.9" transform="rotate(-90 44.1 32.9)">7</text>
<text x="46.6" y="32.9" transform="rotate(-90 46.6 32.9)">8</text>
<text x="49.1" y="32.9" transform="rotate(-90 49.1 32.9)">9</text>
<text x="51.7" y="34" transform="rotate(-90 51.7 34)">10</text>
<text x="54.2" y="34" transform="rotate(-90 54.2 34)">11</text>
<text x="56.8" y="34" transform="rotate(-90 56.8 34)">12</text>
<text x="59.3" y="34" transform="rotate(-90 59.3 34)">13</text>
<text x="61.8" y="34" transform="rotate(-90 61.8 34)">14</text>
<text x="64.4" y="34" transform="rotate(-90 64.4 34)">15</text>
<text x="66.9" y="34" transform="rotate(-90 66.9 34)">16</text>
<text x="153.8" y="31.4">3</text>
<text x="153.8" y="33.9">5</text>
<text x="167.6" y="31.4">4</text>
<text x="167.6" y="33.9">6</text>
<text x="199.6" y="33.9">1</text>
<text x="213.4" y="33.9">2</text>
<text x="152.7" y="41.5">11</text>
<text x="153.8" y="36.4">7</text>
<text x="153.8" y="39">9</text>
<text x="167.6" y="36.4">8</text>
<text x="167.6" y="39">10</text>
<text x="167.6" y="41.5">12</text>
<text x="199.6" y="36.4">3</text>
<text x="199.6" y="39">5</text>
<text x="199.6" y="41.5">7</text>
<text x="213.4" y="36.4">4</text>
<text x="213.4" y="39">6</text>
<text x="213.4" y="41.5">8</text>
<text x="152.7" y="44.1">13</text>
<text x="152.7" y="46.6">15</text>
<text x="167.6" y="44.1">14</text>
<text x="167.6" y="46.6">16</text>
<text x="198.5" y="46.6">11</text>
<text x="199.6" y="44.1">9</text>
<text x="213.4" y="44.1">10</text>
<text x="213.4" y="46.6">12</text>
<text x="152.7" y="49.1">17</text>
<text x="152.7" y="51.7">19</text>
<text x="167.6" y="49.1">18</text>
<text x="167.6" y="51.7">20</text>
<text x="198.5" y="49.1">13</text>
<text x="213.4" y="49.1">14</text>
<text x="67.5" y="58">1</text>
<text x="81.3" y="58">2</text>
<text x="152.7" y="54.2">21</text>
<text x="152.7" y="56.8">23</text>
<text x="152.7" y="59.3">25</text>
<text x="167.6" y="54.2">22</text>
<text x="167.6" y="56.8">24</text>
<text x="167.6" y="59.3">26</text>
<text x="26.9" y="61.9">10K</text>
<text x="67.5" y="60.6">3</text>
<text x="67.5" y="63.1">5</text>
<text x="67.5" y="65.7">7</text>
<text x="81.3" y="60.6">4</text>
<text x="81.3" y="63.1">6</text>
<text x="81.3" y="65.7">8</text>
<text x="152.7" y="61.8">27</text>
<text x="152.7" y="64.4">29</text>
<text x="167.6" y="61.8">28</text>
<text x="167.6" y="64.4">30</text>
<text x="66.4" y="70.7">11</text>
<text x="67.5" y="68.2">9</text>
<text x="81.3" y="68.2">10</text>
<text x="81.3" y="70.7">12</text>
<text x="152.7" y="66.9">31</text>
<text x="152.7" y="69.5">33</text>
<text x="167.6" y="66.9">32</text>
<text x="167.6" y="69.5">34</text>
<text x="66.4" y="73.3">13</text>
<text x="66.4" y="75.8">15</text>
<text x="81.3" y="73.3">14</text>
<text x="81.3" y="75.8">16</text>
<text x="152.7" y="72">35</text>
<text x="152.7" y="74.5">37</text>
<text x="152.7" y="77.1">39</text>
<text x="167.6" y="72">36</text>
<text x="167.6" y="74.5">38</text>
<text x="167.6" y="77.1">40</text>
<text x="66.4" y="78.4">17</text>
<text x="66.4" y="80.9">19</text>
<text x="66.4" y="83.4">21</text>
<text x="81.3" y="78.4">18</text>
<text x="81.3" y="80.9">20</text>
<text x="81.3" y="83.4">22</text>
<text x="66.4" y="86">23</text>
<text x="66.4" y="88.5">25</text>
<text x="81.3" y="86">24</text>
<text x="81.3" y="88.5">26</text>
<text x="66.4" y="91.1">27</text>
<text x="66.4" y="93.6">29</text>
<text x="81.3" y="91.1">28</text>
<text x="81.3" y="93.6">30</text>
<text x="66.4" y="96.1">31</text>
<text x="66.4" y="98.7">33</text>
<text x="66.4" y="101.2">35</text>
<text x="81.3" y="96.1">32</text>
<text x="81.3" y="98.7">34</text>
<text x="81.3" y="101.2">36</text>
<text x="66.4" y="103.8">37</text>
<text x="66.4" y="106.3">39</text>
<text x="81.3" y="103.8">38</text>
<text x="81.3" y="106.3">40</text>
<text x="167.8" y="106.3">1</text>
<text x="181.6" y="106.3">2</text>
<text x="194.5" y="106.3">1</text>
<text x="208.3" y="106.3">2</text>
<text x="167.8" y="108.8">3</text>
<text x="167.8" y="111.4">5</text>
<text x="167.8" y="113.9">7</text>
<text x="181.6" y="108.8">4</text>
<text x="181.6" y="111.4">6</text>
<text x="181.6" y="113.9">8</text>
<text x="194.5" y="108.8">3</text>
<text x="194.5" y="111.4">5</text>
<text x="194.5" y="113.9">7</text>
<text x="208.3" y="108.8">4</text>
<text x="208.3" y="111.4">6</text>
<text x="208.3" y="113.9">8</text>
<text x="166.7" y="119">11</text>
<text x="167.8" y="116.5">9</text>
<text x="181.6" y="116.5">10</text>
<text x="181.6" y="119">12</text>
<text x="193.4" y="119">11</text>
<text x="194.5" y="116.5">9</text>
<text x="208.3" y="116.5">10</text>
<text x="208.3" y="119">12</text>
<text x="166.7" y="121.5">13</text>
<text x="181.6" y="121.5">14</text>
<text x="193.4" y="121.5">13</text>
<text x="193.4" y="124.1">15</text>
<text x="208.3" y="121.5">14</text>
<text x="208.3" y="124.1">16</text>
<text x="193.4" y="126.6">17</text>
<text x="193.4" y="129.2">19</text>
<text x="208.3" y="126.6">18</text>
<text x="208.3" y="129.2">20</text>
</g>
<g font-size="2.5" fill="#800000">
<text x="147.3" y="28.7">NC</text>
<text x="172.7" y="28.7">NC</text>
<text x="147.3" y="32.5">NC</text>
<text x="172.7" y="32.5">NC</text>
</g>
<text font-size="2.5" fill="#ff8080" x="20.3" y="46.4">5V</text>
<text font-size="2.5" fill="#00f" x="17.8" y="70.6">0V</text>
<g font-size="2.3" fill="#000080">
<text x="123.2" y="158.4">Title.</text>
<text x="200.7" y="158.4">Document No.</text>
<text x="232.4" y="158.4">Rev. No.</text>
<text x="242.6" y="158.4">Sheet.</text>
<text x="123.2" y="164.7">Sheet Title.</text>
<text x="200.7" y="164.7">Created.</text>
<text x="226.1" y="164.7">Modified.</text>
<text x="123.2" y="171.1">Author.</text>
<text x="200.7" y="171.1">File.</text>
</g>
<g font-size="1.4">
<text x="212.9" y="167.5">@</text>
<text x="238.3" y="167.5">@</text>
</g>
</svg>
